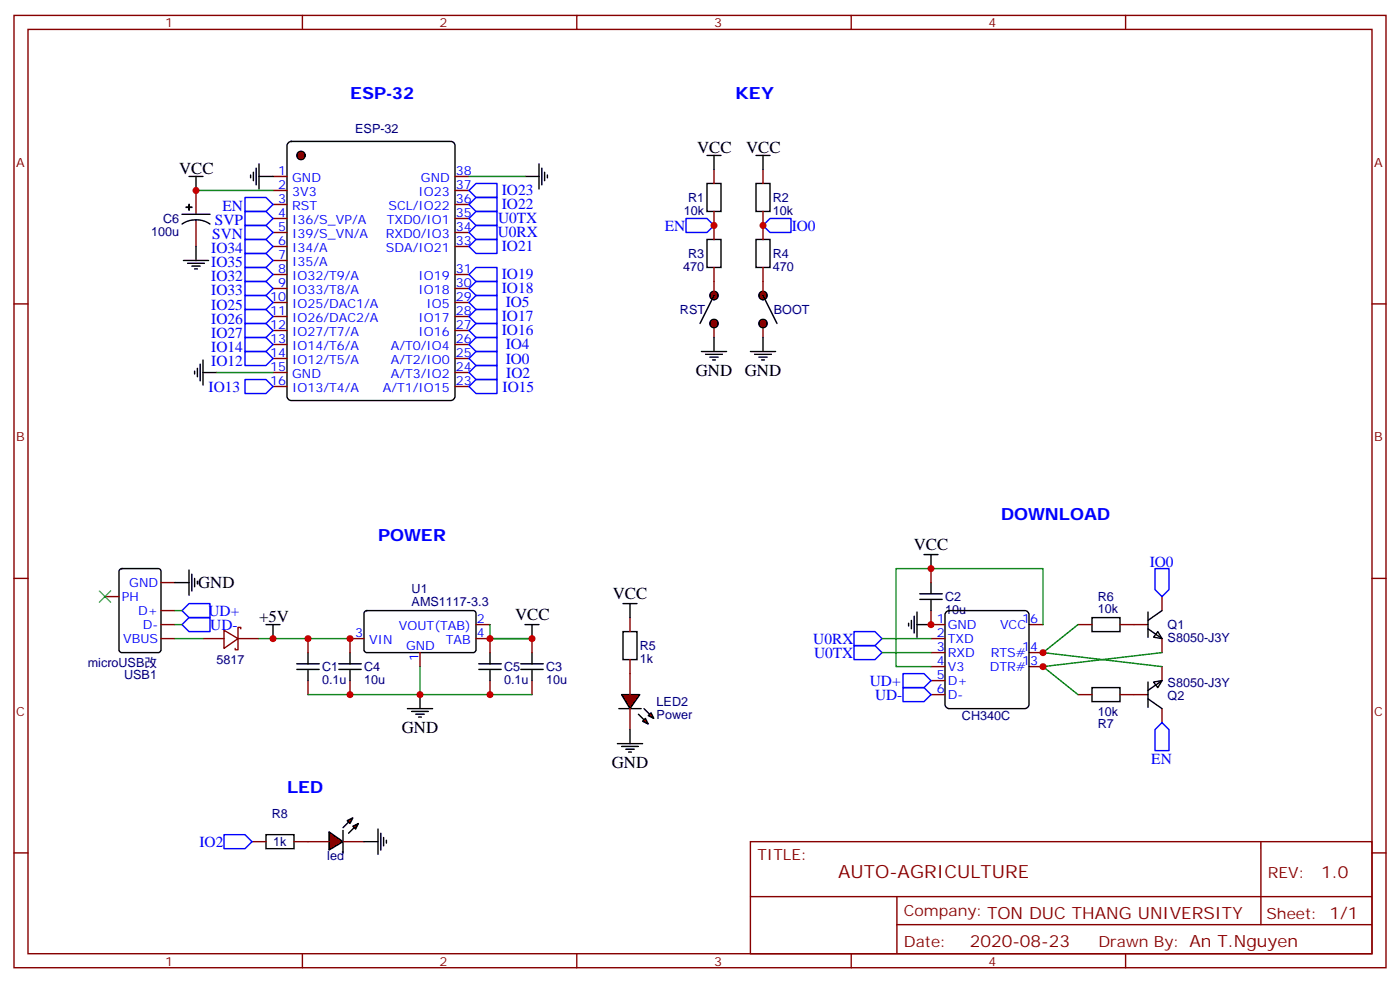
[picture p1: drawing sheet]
<svg xmlns="http://www.w3.org/2000/svg" width="353mm" height="247mm" viewBox="0 0 353 247" stroke-linecap="round" stroke-linejoin="round" font-family="sans-serif">
<path d="M49.4 48v6M49.4 55.4v6.7" fill="none" stroke="#870000" stroke-width=".35"/>
<path d="M45.9 56.4a6.4 6.4 0 0 1 7 0M45.9 54h7" fill="none" stroke="#000" stroke-width=".35"/>
<g fill="#870000" stroke="#000" stroke-width=".35">
<path d="M46.9 52.2h1.4z"/>
<path d="M47.6 51.5l.1 1.4z"/>
</g>
<path d="M192.3 81.5v3.5" fill="none" stroke="#870000" stroke-width=".35"/>
<circle cx="192.3" cy="74.4" r="1.06" fill="#870000" stroke="#000" stroke-width=".35"/>
<path d="M192.3 70.9v3.5" fill="none" stroke="#870000" stroke-width=".35"/>
<circle cx="192.3" cy="81.5" r="1.06" fill="#870000" stroke="#000" stroke-width=".35"/>
<path d="M192.3 74.4l3.5 7.1" fill="none" stroke="#000" stroke-width=".35"/>
<path d="M179.9 81.5v3.5" fill="none" stroke="#870000" stroke-width=".35"/>
<circle cx="179.9" cy="74.4" r="1.06" fill="#870000" stroke="#000" stroke-width=".35"/>
<path d="M179.9 70.9v3.5" fill="none" stroke="#870000" stroke-width=".35"/>
<circle cx="179.9" cy="81.5" r="1.06" fill="#870000" stroke="#000" stroke-width=".35"/>
<g fill="none" stroke="#000" stroke-width=".35">
<path d="M179.9 74.4l-3.5 7.1M231.8 151h5.6M231.8 149.6h5.6M234.6 146.8v2.8M234.6 151v2.8M238.4 154.2l.8-.4h19a1.06 1.06 0 0 1 1.1 1.1v22.5a1.13 1.13 0 0 1-1.1 1.1h-19a1.13 1.13 0 0 1-1.1-1.1v-22.5zM289.3 154.2v6.3M289.3 158.4l3.5 2.5M291.7 159.1l1.1 1.8-2.1-.4zM292.8 153.8l-3.5 2.5M289.3 171.8v6.4M289.3 176l3.5 2.5"/>
<path d="M290.7 171.8l2.1-.3-1.1 1.7zM292.8 171.5l-3.5 2.4M67 210.3h7.1v3.5h-7.1z"/>
</g>
<g fill="none" stroke="#870000" stroke-width=".35">
<path d="M234.6 143.2v3.6M234.6 153.8v3.5h3.5M259.3 157.3h3.5M285.8 157.3h3.5M292.8 150.3v3.5M234.6 175h3.5M234.6 164.4h3.5M234.6 167.9h3.5M234.6 171.5h3.5M234.6 160.9h3.5M259.3 164.4h3.5M259.3 167.9h3.5"/>
<path d="M285.8 175h3.5M292.8 160.9v3.5M292.8 167.9v3.6M292.8 178.5v3.5M63.5 212h3.5M74.1 212h3.5"/>
</g>
<g fill="#870000" stroke="#000" stroke-width=".35">
<path d="M82.9 209.6l3.5 2.4-3.5 2.1z"/>
<path d="M86.4 209.2v5.6z"/>
<path d="M86.4 208.5l1.4-1.4z"/>
<path d="M87.8 209.9l1.5-1.4z"/>
<path d="M87.5 206.7l1.4-.7-.7 1.4z"/>
<path d="M88.9 208.1l1.4-.7-.7 1.4z"/>
</g>
<path d="M77.6 212h5.3M86.4 212h5.3" fill="none" stroke="#870000" stroke-width=".35"/>
<g fill="#870000" stroke="#000" stroke-width=".35">
<path d="M156.6 175h4.6l-2.5 3.5z"/>
<path d="M155.9 178.5h5.7z"/>
<path d="M162.3 178.5l1.4 1.4z"/>
<path d="M160.9 179.9l1.4 1.4z"/>
<path d="M163.3 180.3l.7-.7 .7 1.4z"/>
<path d="M161.9 181.7l.7-.7 .7 1.4z"/>
</g>
<g fill="none" stroke="#870000" stroke-width=".35">
<path d="M179.9 42.7v3.5M179.9 53.3v7M192.3 42.7v3.5M192.3 53.3v7M179.9 67.4v3.5M192.3 67.4v3.5M26.5 150.3h3.5M40.6 157.3h3.5M40.6 153.8h3.5M40.6 146.8h3.5M119.9 157.3h3.6M158.7 155.6v3.5"/>
<path d="M271.6 157.3h3.6M282.2 157.3h3.6M40.6 160.9h3.5M77.6 160.9v3.5M77.6 171.5v3.5M88.2 171.5v3.5M91.7 160.9h-3.5v3.5M105.8 164.4v3.5M119.9 160.9h3.6v3.5M123.5 171.5v3.5M134.1 160.9v3.5M134.1 171.5v3.5"/>
<path d="M158.7 166.2v8.8M158.7 178.5v5.3M271.6 175h3.6M282.2 175h3.6"/>
</g>
<g fill="none" stroke="#000" stroke-width=".35">
<path d="M72.6 36.1l.8-.5h40.2a1.06 1.06 0 0 1 1.1 1.1v63.1a1.13 1.13 0 0 1-1.1 1.1h-40.2a1.13 1.13 0 0 1-1.1-1.1v-63.1zM178.2 46.2h3.5v7.1h-3.5zM190.5 46.2h3.5v7.1h-3.5zM178.2 60.3h3.5v7.1h-3.5zM190.5 60.3h3.5v7.1h-3.5zM30.2 143.4l.5-.2h9.2a.71 .71 0 0 1 .7 .7l-.1 20.1-.6 .4h-9.2l-.5-.2-.2-.5v-19.8zM92 154l.4-.2h26.8a.71 .71 0 0 1 .7 .7v9.2l-.4 .6-27.1 .1-.5-.2-.2-.5v-9.2zM157 159.1h3.5v7.1h-3.5zM275.2 155.6h7v3.5h-7zM74.8 168.6h5.6M74.8 167.2h5.6M77.6 164.4v2.8"/>
<path d="M77.6 168.6v2.9M85.4 168.6h5.6M85.4 167.2h5.6M88.2 164.4v2.8M88.2 168.6v2.9M120.6 168.6h5.7M120.6 167.2h5.7M123.5 164.4v2.8M123.5 168.6v2.9M131.2 168.6h5.7M131.2 167.2h5.7M134.1 164.4v2.8"/>
<path d="M134.1 168.6v2.9M275.2 173.2h7v3.5h-7z"/>
</g>
<circle cx="75.8" cy="39.2" r="1.06" fill="#870000" stroke="#000" stroke-width=".35"/>
<g fill="none" stroke="#870000" stroke-width=".35">
<path d="M3.5 3.9h345.7v239.9h-345.7zM7.1 7.4h338.6v232.8h-338.6zM76.2 3.9v3.5M145.3 3.9v3.5M214.5 3.9v3.5M283.6 3.9v3.5M68.8 44.4h3.5M68.8 48h3.5M68.8 51.5h3.5M68.8 55h3.5M68.8 58.6h3.5M114.7 44.4h3.5"/>
<path d="M114.7 48h3.5M114.7 51.5h3.5M114.7 55h3.5M114.7 58.6h3.5M3.5 76.6h3.6M68.8 62.1h3.5M68.8 65.6h3.5M68.8 69.1h3.5M68.8 72.7h3.5M68.8 76.2h3.5M68.8 79.7h3.5M114.7 62.1h3.5"/>
<path d="M114.7 69.1h3.5M114.7 72.7h3.5M114.7 76.2h3.5M114.7 79.7h3.5M345.7 76.6h3.5M68.8 83.3h3.5M68.8 86.8h3.5M68.8 90.3h3.5M68.8 93.8h3.5M68.8 97.4h3.5M114.7 83.3h3.5M114.7 86.8h3.5"/>
<path d="M114.7 90.3h3.5M114.7 93.8h3.5M114.7 97.4h3.5M3.5 145.7h3.6M56.4 158.8l3.6 2.1-3.6 2.4zM60.7 158.4v-.4h-.7v2.9M345.7 145.7h3.5M51.2 160.9h5.2M60 160.9v2.8h-.7v-.4M60 160.9h5.3M3.5 214.8h3.6M189.1 212h156.6v28.2h-156.6z"/>
<path d="M317.7 212v20.9M345.7 214.8h3.5M189.1 225.9h156.5M226 232.9h119.6M226 225.9v14.1M76.2 240.2v3.6M145.3 240.2v3.6M214.5 240.2v3.6M283.6 240.2v3.6"/>
</g>
<g fill="none" stroke="#000" stroke-width=".35">
<path d="M178.2 39.2h3.5M179.9 39.2v3.5M190.5 39.2h3.5M192.3 39.2v3.5M47.6 44.4h3.6M49.4 44.4v3.6M63.1 44.1v.7M63.9 43.4v2.1M64.6 42.3v4.3M65.3 44.4h3.5M65.3 41.3v6.3M132.3 44.4h3.5"/>
<path d="M135.8 41.3v6.3M136.5 42.3v4.3M137.2 43.4v2.1M137.9 44.1v.7M46.2 65.6h6.4M47.3 66.3h4.2M48.3 67h2.1M49 67.7h.7M49.4 62.1v3.5M49 93.5v.7M49.7 92.8v2.1M50.4 91.7v4.3"/>
<path d="M51.2 93.8h3.5M51.2 90.7v6.3M176.7 88.5h6.4M177.8 89.3h4.2M178.9 90h2.1M179.6 90.7h.7M179.9 85v3.5M189.1 88.5h6.3M190.1 89.3h4.3M191.2 90h2.1M191.9 90.7h.7M192.3 85v3.5"/>
<path d="M232.8 139.7h3.6M234.6 139.7v3.5M44.1 146.8h3.5M47.6 143.6v6.3M48.3 144.6v4.3M49 145.7v2.1M49.7 146.4v.7M67 157.3h3.6M68.8 157.3v3.6M132.3 157.3h3.5M134.1 157.3v3.6M157 152h3.5"/>
<path d="M158.7 152v3.6M229 157v.7M229.7 156.3v2.1M230.4 155.2v4.3M231.1 157.3h3.5M231.1 154.2v6.3M102.7 178.5h6.3M103.7 179.2h4.2M104.8 179.9h2.1M105.8 175v3.5M105.5 180.6h.7M155.6 187.3h6.3"/>
<path d="M156.6 188h4.3M157.7 188.7h2.1M158.4 189.4h.7M158.7 183.8v3.5M91.7 212h3.5M95.2 208.8v6.4M96 209.9v4.2M96.7 211v2.1M97.4 211.7v.7"/>
</g>
<g fill="none" stroke="#00f" stroke-width=".35">
<path d="M61.7 49.7h5.3l1.8 1.8-1.8 1.8h-5.3zM61.7 53.3h5.3l1.8 1.7-1.8 1.8h-5.3zM61.7 56.8h5.3l1.8 1.8-1.8 1.7h-5.3zM118.2 48l1.7-1.8h5.3v3.5h-5.3zM118.2 55l1.7-1.7h5.3v3.5h-5.3zM118.2 58.6l1.7-1.8h5.3v3.5h-5.3zM119.9 49.7h5.3v3.6h-5.3l-1.7-1.8zM172.9 55h5.3l1.7 1.8-1.7 1.8h-5.3zM192.3 56.8l1.7-1.8h5.3v3.6h-5.3zM61.7 60.3h5.3l1.8 1.8-1.8 1.8h-5.3zM61.7 63.9h5.3l1.8 1.7-1.8 1.8h-5.3zM61.7 78h5.3l1.8 1.7-1.8 1.8h-5.3z"/>
<path d="M61.7 74.4h5.3l1.8 1.8-1.8 1.8h-5.3zM61.7 70.9h5.3l1.8 1.8-1.8 1.7h-5.3zM61.7 67.4h5.3l1.8 1.7-1.8 1.8h-5.3zM118.2 62.1l1.7-1.8h5.3v3.6h-5.3zM118.2 72.7l1.7-1.8h5.3v3.5h-5.3zM118.2 76.2l1.7-1.8h5.3v3.6h-5.3zM118.2 79.7l1.7-1.7h5.3v3.5h-5.3zM119.9 67.4h5.3v3.5h-5.3l-1.7-1.8zM61.7 81.5h5.3l1.8 1.8-1.8 1.7h-5.3zM61.7 85h5.3l1.8 1.8-1.8 1.7h-5.3zM61.7 88.5h5.3l1.8 1.8-1.8 1.8h-5.3zM61.7 95.6h5.3l1.8 1.8-1.8 1.7h-5.3z"/>
<path d="M118.2 97.4l1.7-1.8h5.3v3.5h-5.3zM118.2 93.8l1.7-1.7h5.3v3.5h-5.3zM118.2 83.3l1.7-1.8h5.3v3.5h-5.3zM118.2 86.8l1.7-1.8h5.3v3.5h-5.3zM118.2 90.3l1.7-1.8h5.3v3.6h-5.3zM45.9 153.8l1.7-1.8h5.3v3.6h-5.3zM47.6 155.6h5.3v3.5h-5.3l-1.7-1.8zM215.2 159.1h5.3l1.7 1.8-1.7 1.7h-5.3zM291 143.2h3.6v5.3l-1.8 1.8-1.8-1.8zM215.2 162.6h5.3l1.7 1.8-1.7 1.8h-5.3zM227.5 169.7h5.3l1.8 1.8-1.8 1.7h-5.3zM227.5 173.2h5.3l1.8 1.8-1.8 1.7h-5.3z"/>
<path d="M291 183.8l1.8-1.8 1.8 1.8v5.3h-3.6zM56.4 210.3h5.3l1.8 1.7-1.8 1.8h-5.3z"/>
</g>
<g fill="none" stroke="#008700" stroke-width=".35">
<path d="M49.4 48h19.4M118.2 44.4h14.1M54.7 93.8h14.1M44.1 153.8h1.8M44.1 157.3h1.8M123.5 157.3v3.6h10.6h-10.6M262.8 157.3v-14.1h-37v24.7h8.8M271.6 157.3l-8.8 7.1 30 3.5M44.1 160.9h7.1M65.3 160.9h22.9M77.6 175h56.5M105.8 167.9v7.1"/>
<path d="M222.2 160.9h12.4M222.2 164.4h12.4M292.8 164.4l-30 3.5 8.8 7.1"/>
</g>
<g fill="#c00">
<circle cx="49.4" cy="48" r=".88"/>
<circle cx="234.6" cy="157.3" r=".88"/>
<circle cx="262.8" cy="164.4" r=".88"/>
<circle cx="262.8" cy="167.9" r=".88"/>
<circle cx="234.6" cy="143.2" r=".88"/>
<circle cx="105.8" cy="175" r=".88"/>
<circle cx="134.1" cy="160.9" r=".88"/>
<circle cx="123.5" cy="175" r=".88"/>
<circle cx="88.2" cy="175" r=".88"/>
<circle cx="88.2" cy="160.9" r=".88"/>
<circle cx="77.6" cy="160.9" r=".88"/>
<circle cx="123.5" cy="160.9" r=".88"/>
<circle cx="68.8" cy="160.9" r=".88"/>
<circle cx="192.3" cy="56.8" r=".88"/>
<circle cx="179.9" cy="56.8" r=".88"/>
</g>
<path d="M25 148.9l2.9 2.8M27.9 148.9l-2.9 2.8" fill="none" stroke="#3c3" stroke-width=".35"/>
<text font-size="4.6" fill="#800" x="211.2" y="221">AUTO-AGRICULTURE</text>
<g font-size="4.2" fill="#00f">
<text x="88.2" y="25">ESP-32</text>
<text x="185.2" y="25">KEY</text>
<text x="252.2" y="130.9">DOWNLOAD</text>
<text x="95.2" y="136.2">POWER</text>
<text x="72.3" y="199.7">LED</text>
</g>
<g font-size="4.2">
<text x="175.7" y="38.5">VCC</text>
<text x="188" y="38.5">VCC</text>
<text x="45.2" y="43.7">VCC</text>
<text x="175.3" y="94.7">GND</text>
<text x="187.7" y="94.7">GND</text>
<text x="230.2" y="138.6">VCC</text>
<text x="49.9" y="148.2">GND</text>
<text x="154.4" y="150.9">VCC</text>
<text x="65.3" y="156.6">+5V</text>
<text x="129.8" y="156.2">VCC</text>
<text x="101.3" y="184.6">GND</text>
<text x="154.2" y="193.4">GND</text>
</g>
<g font-size="4.2" fill="#800">
<text x="332.9" y="221.3">1.0</text>
<text x="244.3" y="238.6">2020-08-23</text>
</g>
<g font-size="3.9" fill="#00f">
<text x="56" y="53.3">EN</text>
<text x="126.4" y="52.8">IO22</text>
<text x="126.4" y="49.2">IO23</text>
<text x="54.1" y="56.8">SVP</text>
<text x="125.4" y="59.8">U0RX</text>
<text x="125.5" y="56.3">U0TX</text>
<text x="167.5" y="58.1">EN</text>
<text x="199.5" y="58.1">IO0</text>
<text x="53.3" y="63.9">IO34</text>
<text x="53.5" y="60.3">SVN</text>
<text x="126.4" y="63.3">IO21</text>
<text x="53.3" y="67.4">IO35</text>
<text x="53.3" y="70.9">IO32</text>
<text x="126.4" y="70.4">IO19</text>
<text x="53.3" y="78">IO25</text>
<text x="53.3" y="74.4">IO33</text>
<text x="126.4" y="73.9">IO18</text>
<text x="127.4" y="77.5">IO5</text>
<text x="53.3" y="81.5">IO26</text>
<text x="126.4" y="81">IO17</text>
<text x="53.3" y="85">IO27</text>
<text x="53.3" y="88.5">IO14</text>
<text x="126.4" y="84.5">IO16</text>
<text x="127.4" y="88">IO4</text>
<text x="53.3" y="92.1">IO12</text>
<text x="127.4" y="91.6">IO0</text>
<text x="127.6" y="95.1">IO2</text>
<text x="52.6" y="98.6">IO13</text>
<text x="126.7" y="98.6">IO15</text>
<text x="289.7" y="142.7">IO0</text>
<text x="52.5" y="155.1">UD+</text>
<text x="53" y="158.6">UD-</text>
<text x="204.9" y="162.1">U0RX</text>
<text x="205.1" y="165.7">U0TX</text>
<text x="219.2" y="172.7">UD+</text>
<text x="220.5" y="176.3">UD-</text>
<text x="290.1" y="192.4">EN</text>
<text x="50.3" y="213.3">IO2</text>
</g>
<g font-size="3.9" fill="#800">
<text x="190.9" y="216.6">TITLE:</text>
<text x="319.5" y="221.3">REV:</text>
<text x="227.8" y="230.8">Company: TON DUC THANG UNIVERSITY</text>
<text x="319.1" y="231.4">Sheet: 1/1</text>
<text x="227.8" y="238.5">Date:</text>
<text x="276.8" y="238.6">Drawn By: An T.Nguyen</text>
</g>
<g font-size="3.2" fill="#800">
<text x="41.6" y="6.9">1</text>
<text x="110.8" y="6.9">2</text>
<text x="179.9" y="6.9">3</text>
<text x="249.1" y="6.9">4</text>
<text x="4.1" y="42">A</text>
<text x="346.3" y="42">A</text>
<text x="4.1" y="111.1">B</text>
<text x="346.3" y="111.1">B</text>
<text x="4.1" y="180.3">C</text>
<text x="346.3" y="180.3">C</text>
<text x="41.6" y="243.2">1</text>
<text x="110.8" y="243.2">2</text>
<text x="179.9" y="243.2">3</text>
<text x="249.1" y="243.2">4</text>
</g>
<g font-size="3.2" fill="#000080">
<text x="89.5" y="33.4">ESP-32</text>
<text x="173.4" y="50.9">R1</text>
<text x="194.7" y="50.9">R2</text>
<text x="38.1" y="59.4">100u</text>
<text x="41.1" y="56.2">C6</text>
<text x="172.3" y="54">10k</text>
<text x="194.7" y="54">10k</text>
<text x="173.4" y="65">R3</text>
<text x="194.7" y="65">R4</text>
<text x="172.2" y="68.2">470</text>
<text x="194.7" y="68.2">470</text>
<text x="171.3" y="79.1">RST</text>
<text x="195" y="79.1">BOOT</text>
<text x="103.7" y="149.4">U1</text>
<text x="103.7" y="152.6">AMS1117-3.3</text>
<text x="238.1" y="154.6">10u</text>
<text x="238.1" y="151.4">C2</text>
<text x="276.6" y="154.5">10k</text>
<text x="276.6" y="151.3">R6</text>
<text x="294.2" y="161.7">S8050-J3Y</text>
<text x="294.2" y="158.5">Q1</text>
<text x="22.1" y="167.9">microUSB改</text>
<text x="54.6" y="167.3">5817</text>
<text x="161.2" y="167">1k</text>
<text x="161.2" y="163.8">R5</text>
<text x="31.3" y="171">USB1</text>
<text x="81.1" y="172.3">0.1u</text>
<text x="81.1" y="169.1">C1</text>
<text x="91.7" y="172.3">10u</text>
<text x="91.7" y="169.1">C4</text>
<text x="127" y="172.3">0.1u</text>
<text x="127" y="169.1">C5</text>
<text x="137.6" y="172.3">10u</text>
<text x="137.6" y="169.1">C3</text>
<text x="294.2" y="173.1">S8050-J3Y</text>
<text x="165.5" y="177.9">LED2</text>
<text x="294.2" y="176.3">Q2</text>
<text x="165.5" y="181">Power</text>
<text x="242.4" y="181.4">CH340C</text>
<text x="276.6" y="180.3">10k</text>
<text x="276.6" y="183.5">R7</text>
<text x="68.5" y="206">R8</text>
<text x="68.8" y="213.2">1k</text>
<text x="82.5" y="216.7">led</text>
</g>
<g font-size="3.2" fill="#00f">
<text x="70.1" y="44.1">1</text>
<text x="70.1" y="47.6">2</text>
<text x="73.6" y="45.9">GND</text>
<text x="106.1" y="45.9">GND</text>
<text x="114.8" y="47.6">37</text>
<text x="114.8" y="44.1">38</text>
<text x="70.1" y="51.2">3</text>
<text x="73.6" y="49.4">3V3</text>
<text x="73.6" y="52.9">RST</text>
<text x="97.9" y="52.9">SCL/IO22</text>
<text x="105.5" y="49.4">IO23</text>
<text x="114.8" y="51.2">36</text>
<text x="70.1" y="54.7">4</text>
<text x="70.1" y="58.2">5</text>
<text x="73.6" y="56.4">I36/S_VP/A</text>
<text x="73.6" y="60">I39/S_VN/A</text>
<text x="97.2" y="60">RXD0/IO3</text>
<text x="97.5" y="56.4">TXD0/IO1</text>
<text x="114.8" y="58.2">34</text>
<text x="114.8" y="54.7">35</text>
<text x="70.1" y="61.7">6</text>
<text x="70.1" y="65.3">7</text>
<text x="73.6" y="63.5">I34/A</text>
<text x="97.3" y="63.5">SDA/IO21</text>
<text x="114.8" y="61.7">33</text>
<text x="70.1" y="68.8">8</text>
<text x="73.6" y="67">I35/A</text>
<text x="73.6" y="70.6">IO32/T9/A</text>
<text x="105.5" y="70.6">IO19</text>
<text x="114.8" y="68.8">31</text>
<text x="68.1" y="75.8">10</text>
<text x="70.1" y="72.3">9</text>
<text x="73.6" y="74.1">IO33/T8/A</text>
<text x="73.6" y="77.6">IO25/DAC1/A</text>
<text x="105.5" y="74.1">IO18</text>
<text x="107.5" y="77.6">IO5</text>
<text x="114.8" y="75.8">29</text>
<text x="114.8" y="72.3">30</text>
<text x="68.1" y="79.4">11</text>
<text x="68.1" y="82.9">12</text>
<text x="73.6" y="81.1">IO26/DAC2/A</text>
<text x="105.5" y="81.1">IO17</text>
<text x="114.8" y="82.9">27</text>
<text x="114.8" y="79.4">28</text>
<text x="68.1" y="86.4">13</text>
<text x="68.1" y="90">14</text>
<text x="73.6" y="84.7">IO27/T7/A</text>
<text x="73.6" y="88.2">IO14/T6/A</text>
<text x="98.5" y="88.2">A/T0/IO4</text>
<text x="105.5" y="84.7">IO16</text>
<text x="114.8" y="90">25</text>
<text x="114.8" y="86.4">26</text>
<text x="68.1" y="93.5">15</text>
<text x="73.6" y="91.7">IO12/T5/A</text>
<text x="73.6" y="95.2">GND</text>
<text x="98.5" y="95.2">A/T3/IO2</text>
<text x="98.5" y="91.7">A/T2/IO0</text>
<text x="114.8" y="93.5">24</text>
<text x="68.1" y="97">16</text>
<text x="73.6" y="98.8">IO13/T4/A</text>
<text x="96.5" y="98.8">A/T1/IO15</text>
<text x="114.8" y="97">23</text>
<text x="32.6" y="147.8">GND</text>
<text x="30.7" y="151.3">PH</text>
<text x="34.8" y="154.9">D+</text>
<text x="31" y="161.9">VBUS</text>
<text x="36" y="158.4">D-</text>
<text x="89.5" y="160.5">3</text>
<text x="100.5" y="158.8">VOUT(TAB)</text>
<text x="120.1" y="157">2</text>
<text x="120.1" y="160.5">4</text>
<text x="236.1" y="160.5">2</text>
<text x="236.1" y="157">1</text>
<text x="238.8" y="161.9">TXD</text>
<text x="238.8" y="158.4">GND</text>
<text x="252" y="158.4">VCC</text>
<text x="257.5" y="157">16</text>
<text x="93" y="162.3">VIN</text>
<text x="102.3" y="163.7">GND</text>
<text x="105.5" y="166.6" transform="rotate(-90 105.5 166.6)">1</text>
<text x="112.3" y="162.3">TAB</text>
<text x="236.1" y="167.6">4</text>
<text x="236.1" y="164">3</text>
<text x="238.8" y="165.5">RXD</text>
<text x="249.7" y="165.5">RTS#</text>
<text x="257.5" y="164">14</text>
<text x="257.5" y="167.6">13</text>
<text x="236.1" y="171.1">5</text>
<text x="238.8" y="172.5">D+</text>
<text x="238.8" y="169">V3</text>
<text x="249.4" y="169">DTR#</text>
<text x="236.1" y="174.6">6</text>
<text x="238.8" y="176">D-</text>
</g>
</svg>
